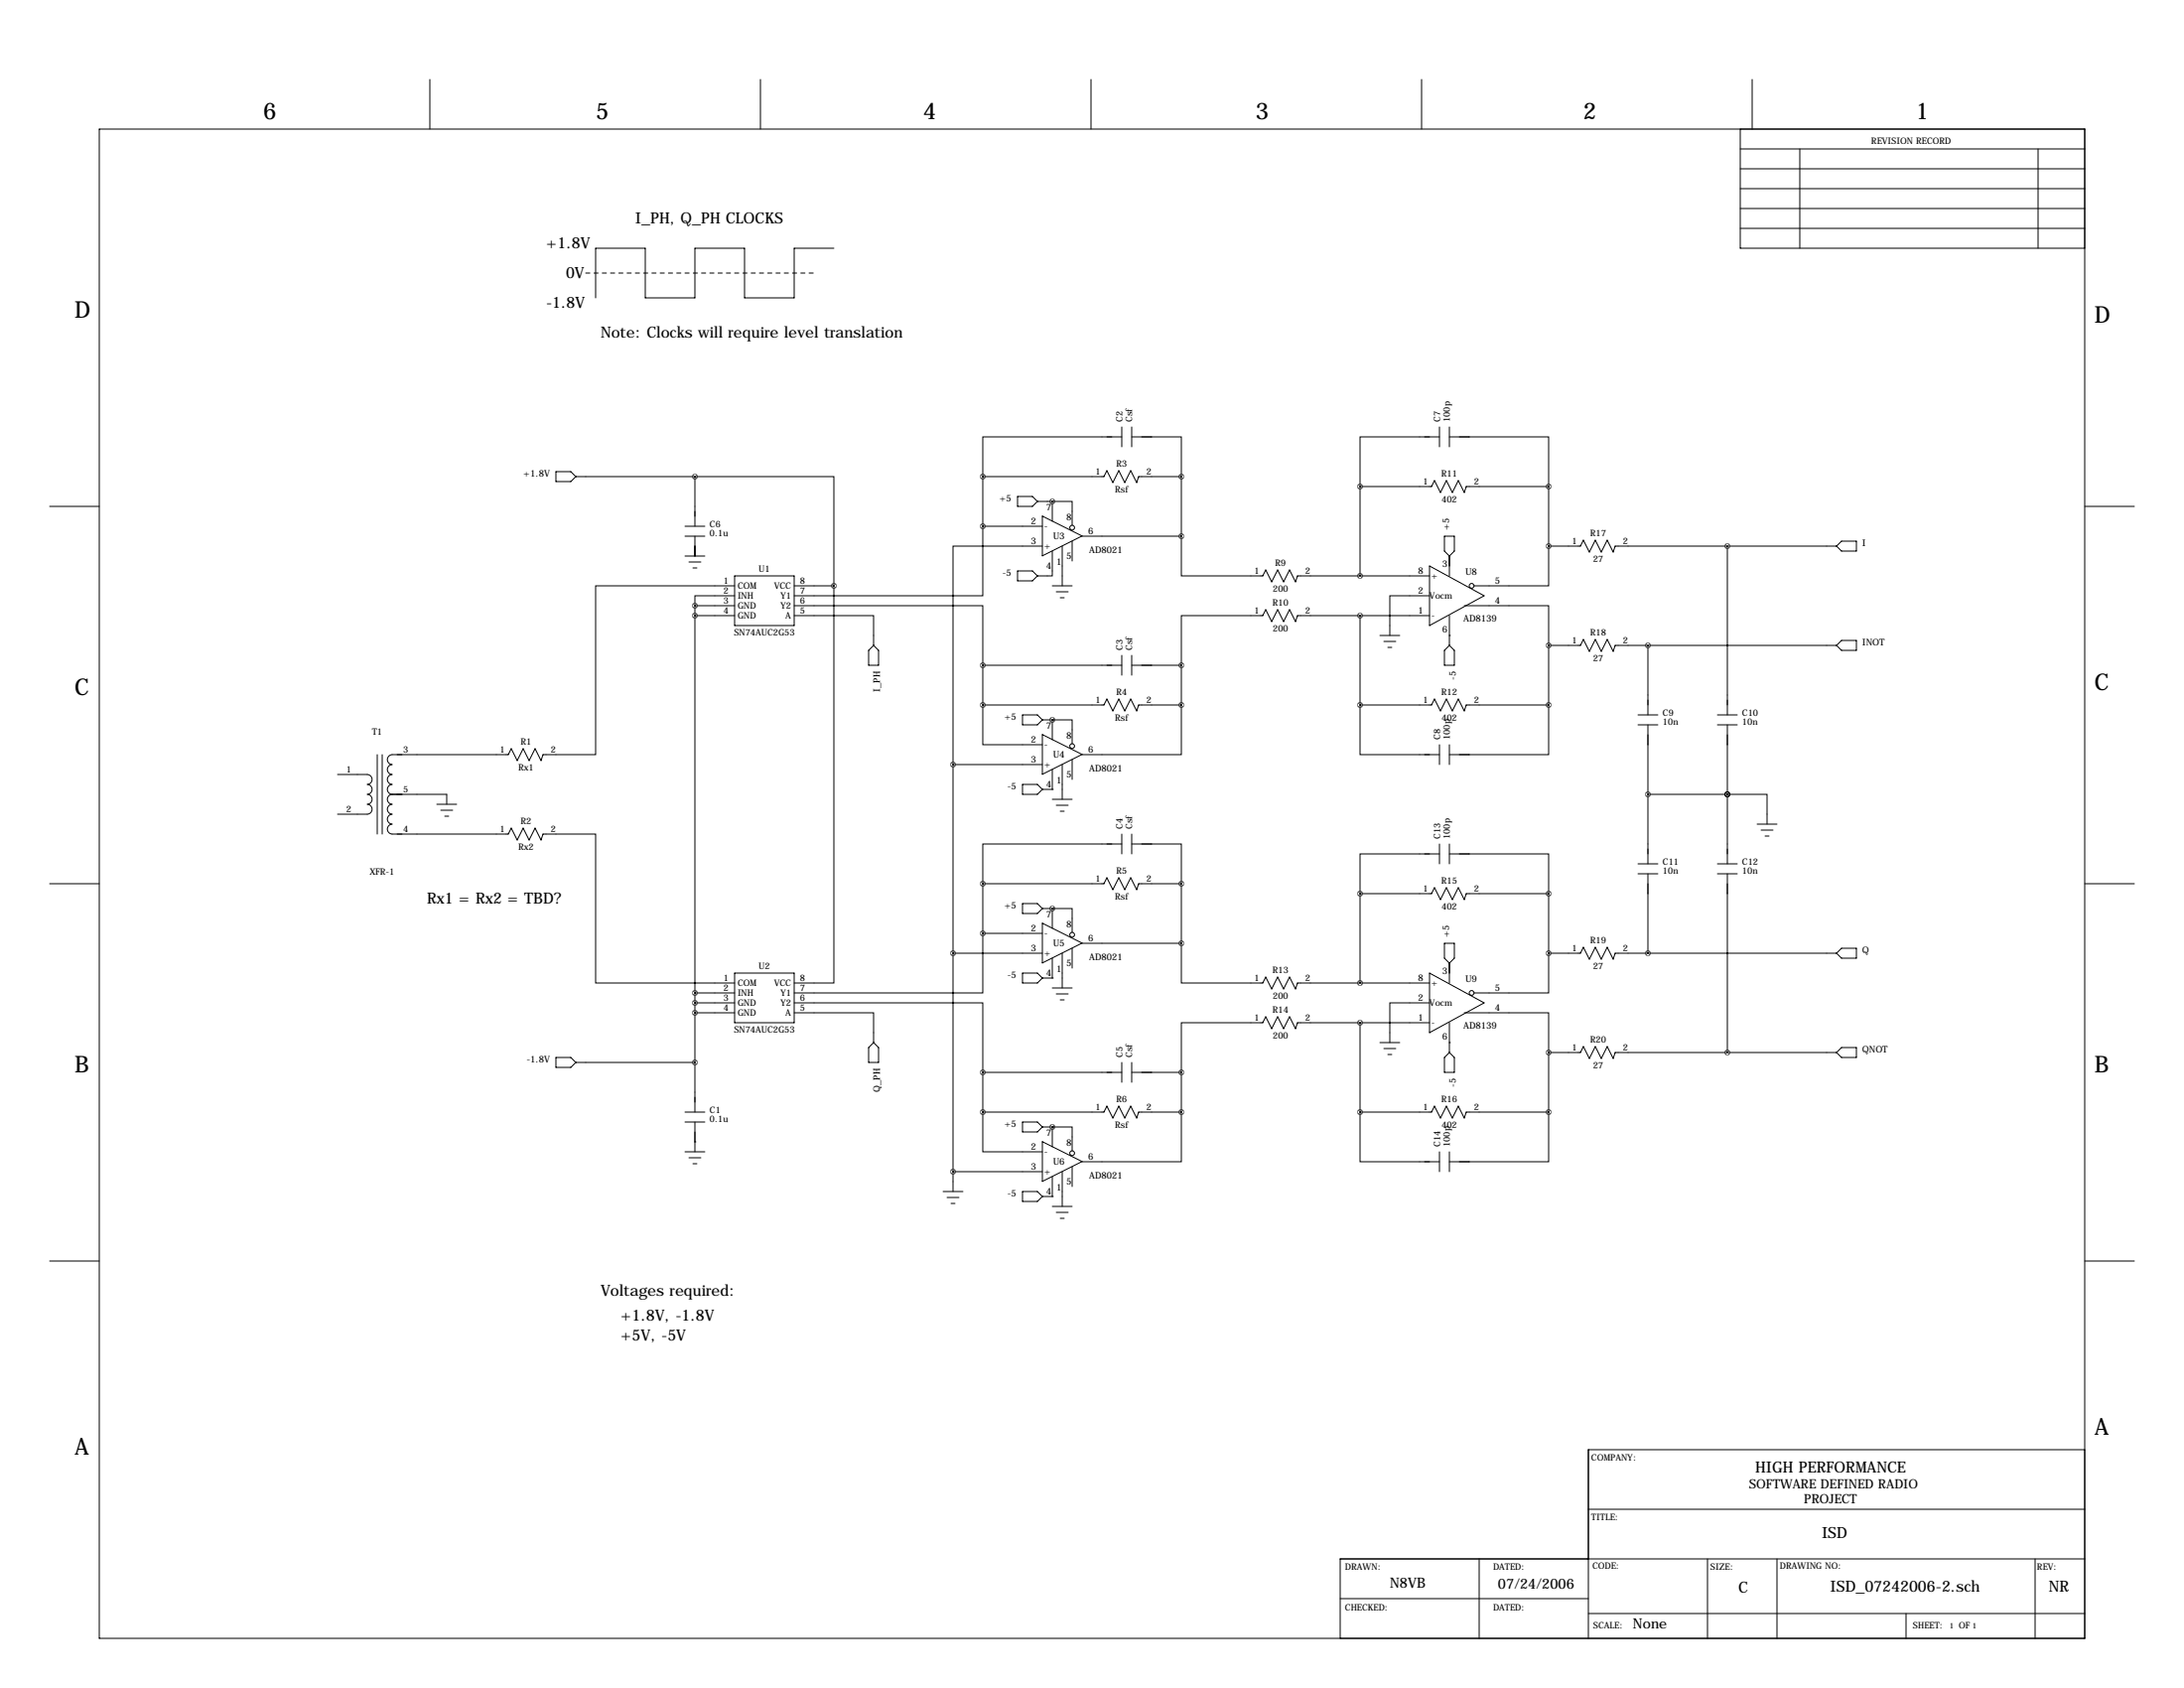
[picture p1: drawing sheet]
<svg xmlns="http://www.w3.org/2000/svg" width="559mm" height="432mm" viewBox="0 0 559 432" stroke-linecap="round" stroke-linejoin="round" font-family="sans-serif">
<g fill="none" stroke="#000" stroke-width=".25">
<path d="M25.4 33h508v386.1h-508zM110 20.3v12.7M194.6 20.3v12.7M279.1 20.3v12.7M363.7 20.3v12.7M445.3 33v30.5h88.1M445.3 38.1h88.1M448.3 20.3v12.7M460.5 38.1v25.4M521.5 38.1v25.4M445.3 58.4h88.1M445.3 53.3h88.1"/>
<path d="M445.3 43.2h88.1M445.3 48.3h88.1M213.4 63.5h-10.2v12.7h-12.7v-12.7h-12.7v12.7h-12.7v-12.7h-12.7v12.7M287 111.8h-35.5v10.1M287 109.2v5.1M289.6 111.8h12.7v10.1M289.6 109.2v5.1M368.3 111.8h-20.3v12.7M368.3 109.2v5.1M370.8 111.8h25.4v12.7M370.8 109.2v5.1M12.7 129.5h12.7"/>
<path d="M142.2 120.6h3.8l1.3 1.3-1.3 1.3h-3.8zM147.3 121.9h30.5M175.3 134.6h5M175.3 137.2h5M177.8 121.9h35.6v28M177.8 121.9v12.7M177.8 137.2v5M251.5 134.6v17.8h-48.3M251.5 134.6h15.2M251.5 121.9h30.9l.8-1.5 1.5 3 1.6-3 1.5 3 1.5-3 1.5 3 .5-1.5h11M251.5 121.9v12.7M260.3 127h3.9l1.2 1.3-1.2 1.2h-3.9z"/>
<path d="M265.4 128.3h3.8M266.7 139.7h-22.9v55.9M266.7 132l10.2 5.1-10.2 5.1zM269.2 128.3h.1M269.2 128.3h5.1v6.1M269.2 128.3v5M271.8 139.7v10.2M274.3 138.4v5.1M276.9 137.2h25.4M302.3 137.2v10.1h20.8l.7-1.5 1.6 3 1.5-3 1.5 3 1.5-3 1.6 3 .5-1.5h33.8M302.3 121.9v15.3M348 124.5h18.3l.7-1.6 1.6 3.1 1.5-3.1 1.5 3.1 1.5-3.1 1.5 3.1 .6-1.5h21"/>
<path d="M348 124.5v22.8M369.6 137.2h2.5v3.8l-1.3 1.2-1.2-1.2zM396.2 139.7v10.2h-19M396.2 139.7h8.2l.7-1.5 1.6 3 1.5-3 1.5 3 1.5-3 1.5 3 .6-1.5h56.6M396.2 124.5v15.2M442 139.7v43.2M471.2 138.4h3.8v2.6h-3.8l-1.3-1.3zM533.4 129.5h12.7M175.3 142.2h5M176.3 143.8h3M177.3 145.3h1M177.8 154.9v129.6"/>
<path d="M177.8 154.9h10.2M177.8 157.5h10.2M188 149.9h-35.6v43.1h-13.5l-.5 1.6-1.5-3.1-1.5 3.1-1.5-3.1-1.6 3.1-1.5-3.1-.8 1.5h-29.7a1.27 1.27 0 0 0-1.2 1.3 1.27 1.27 0 0 0 1.2 1.3 1.27 1.27 0 0 0-1.2 1.3 1.27 1.27 0 0 0 1.2 1.2 1.27 1.27 0 0 0-1.2 1.3 1.27 1.27 0 0 0 1.2 1.3 1.27 1.27 0 0 0-1.2 1.2 1.27 1.27 0 0 0 1.2 1.3M188 152.4h-10.2v2.5M188 147.3h15.2v12.7h-15.2zM203.2 154.9h48.3v15.3M203.2 157.5h20.3v7.6M203.2 149.9h10.2M213.4 149.9v101.6h-10.2M260.3 146h3.9l1.2 1.3-1.2 1.3h-3.9zM269.2 141v6.3h-3.8M269.2 149.9h5.1"/>
<path d="M270.3 151.4h3M271.3 152.9h1M348 157.5v22.8M365.8 157.5h-33.8l-.5 1.5-1.6-3-1.5 3-1.5-3-1.5 3-1.6-3-.7 1.5h-20.8v12.7M365.8 152.4h-10.2v10.2M365.8 144.8l13.9 7.6-13.9 7.6zM370.8 142.2v5.1M370.8 157.5v7.6M374.6 154.9h21.6v10.2M223.5 165.1l1.3 1.3v3.8h-2.6v-3.8zM251.5 170.2h35.5M251.5 170.2v10.1"/>
<path d="M287 167.6v5.1M289.6 167.6v5.1M289.6 170.2h12.7M302.3 170.2v10.1M353.1 162.6h5M354.1 164.1h3M355.1 165.6h1M370.8 162.6h.1M370.8 165.1l1.3 1.3v3.8h-2.5v-3.8zM396.2 165.1h8.2l.7-1.5 1.6 3 1.5-3 1.5 3 1.5-3 1.5 3 .6-1.5h56.6M396.2 165.1v15.2M421.6 165.1v17.8"/>
<path d="M469.9 165.1l1.3-1.3h3.8v2.6h-3.8zM86.4 198.1h7.6a1.27 1.27 0 0 1 1.2 1.3 1.27 1.27 0 0 1-1.2 1.3 1.27 1.27 0 0 1 1.2 1.2 1.27 1.27 0 0 1-1.2 1.3 1.27 1.27 0 0 1 1.2 1.3 1.27 1.27 0 0 1-1.2 1.2 1.27 1.27 0 0 1 1.2 1.3 1.27 1.27 0 0 1-1.2 1.3h-7.6M96.5 193v20.4M97.8 193v20.4M243.8 195.6h22.9M243.8 195.6v109.2M251.5 180.3v10.2h15.2M251.5 180.3h30.9l.8-1.5 1.5 3.1 1.6-3.1 1.5 3.1 1.5-3.1 1.5 3.1 .5-1.6h11M261.6 182.9h3.8l1.3 1.2-1.3 1.3h-3.8zM266.7 187.9l10.2 5.1-10.2 5.1zM266.7 184.1h2.5M269.2 184.1h.1"/>
<path d="M269.2 184.1h5.1v6.1M269.2 184.1v5.1M269.2 196.8v5.1M271.8 195.6v8.9M274.3 194.3v5.1M302.3 180.3v12.7h-25.4M348 180.3v12.7h20.3M348 180.3h18.3l.7-1.5 1.6 3.1 1.5-3.1 1.5 3.1 1.5-3.1 1.5 3.1 .6-1.6h21M368.3 190.5v5.1M370.8 190.5v5.1M396.2 180.3v12.7h-25.4M419.1 182.9h5.1"/>
<path d="M419.1 185.4h5.1M421.6 185.4v35.6M439.4 182.9h5.1M439.4 185.4h5.1M442 185.4v35.6M100.3 203.2a1.27 1.27 0 0 0-1.2 1.3 1.27 1.27 0 0 0 1.2 1.2 1.27 1.27 0 0 0-1.2 1.3 1.27 1.27 0 0 0 1.2 1.3 1.27 1.27 0 0 0-1.2 1.2 1.27 1.27 0 0 0 1.2 1.3 1.27 1.27 0 0 0-1.2 1.3 1.27 1.27 0 0 0 1.2 1.3h29.7l.8-1.6 1.5 3.1 1.6-3.1 1.5 3.1 1.5-3.1 1.5 3.1 .5-1.5h13.5v38.1h35.6M100.3 203.2h14v2.5M111.8 205.7h5M112.8 207.3h3M113.8 208.8h1M261.6 200.7h3.8l1.3 1.2-1.3 1.3h-3.8zM266.7 201.9h2.5"/>
<path d="M269.2 201.9h.1M269.2 204.5h5.1M270.3 206h3M271.3 207.5h1M287 215.9h-35.5v10.2M287 213.4v5M289.6 215.9h12.7v10.2M289.6 213.4v5M368.3 218.4h-20.3v10.2M368.3 215.9v5.1M370.8 218.4h25.4v10.2M370.8 215.9v5.1"/>
<path d="M421.6 203.2h20.4M442 203.2h.1M442 203.2h10.1v7.6M449.6 210.8h5.1M450.6 212.3h3M451.6 213.9h1M12.7 226.1h12.7M251.5 238.8v15.2h-48.3M251.5 226.1h30.9l.8-1.6 1.5 3.1 1.6-3.1 1.5 3.1 1.5-3.1 1.5 3.1 .5-1.5h11M251.5 238.8h15.2M251.5 226.1v12.7M261.6 231.1h3.8l1.3 1.3-1.3 1.3h-3.8z"/>
<path d="M266.7 236.2l10.2 5-10.2 5.1zM266.7 232.4h2.5M269.2 232.4h.1M269.2 232.4h5.1v6.1M269.2 232.4v5.1M302.3 226.1v15.2M348 228.6h18.3l.7-1.5 1.6 3 1.5-3 1.5 3 1.5-3 1.5 3 .6-1.5h21M348 228.6v22.9M396.2 228.6v15.2M419.1 221h5.1M419.1 223.5h5.1M421.6 223.5v20.3"/>
<path d="M439.4 221h5.1M439.4 223.5h5.1M442 223.5v45.7M533.4 226.1h12.7M177.8 254h10.2M177.8 256.5h10.2M177.8 259.1h10.2M188 248.9h15.2v12.7h-15.2zM203.2 256.5h48.3v17.8M203.2 259.1h20.3v7.6M243.8 243.8h22.9M261.6 248.9h3.8l1.3 1.3-1.3 1.3h-3.8z"/>
<path d="M266.7 250.2h2.5M269.2 250.2h.1M269.2 245.1v5.1M269.2 252.7h5.1M270.3 254.3h3M271.3 255.8h1M271.8 243.8v8.9M274.3 242.6v5M276.9 241.3h25.4M302.3 241.3v10.2h20.8l.7-1.6 1.6 3.1 1.5-3.1 1.5 3.1 1.5-3.1 1.6 3.1 .5-1.5h33.8M365.8 256.5h-10.2v10.2M365.8 248.9l13.9 7.6-13.9 7.7z"/>
<path d="M369.6 241.3h2.5v3.8l-1.3 1.3-1.2-1.3zM370.8 246.4v5.1M374.6 259.1h21.6v10.1M396.2 243.8v10.2h-19M396.2 243.8h8.2l.7-1.5 1.6 3.1 1.5-3.1 1.5 3.1 1.5-3.1 1.5 3.1 .6-1.6h56.6M471.2 242.6h3.8v2.5h-3.8l-1.3-1.3zM142.2 270.5h3.8l1.3 1.3-1.3 1.2h-3.8zM147.3 271.8h30.5M223.5 266.7l1.3 1.3v3.8h-2.6v-3.8zM251.5 274.3h35.5M251.5 274.3v10.2M287 271.8v5.1"/>
<path d="M289.6 271.8v5.1M289.6 274.3h12.7M302.3 274.3v10.2M348 261.6v22.9M353.1 266.7h5M354.1 268.2h3M355.1 269.7h1M365.8 261.6h-33.8l-.5 1.5-1.6-3-1.5 3-1.5-3-1.5 3-1.6-3-.7 1.5h-20.8v12.7M369.6 270.5l1.2-1.3 1.3 1.3v3.8h-2.5zM370.8 266.7h.1M370.8 261.6v7.6M396.2 269.2h8.2l.7-1.5 1.6 3.1 1.5-3.1 1.5 3.1 1.5-3.1 1.5 3.1 .6-1.6h56.6"/>
<path d="M396.2 269.2v15.3M471.2 268h3.8v2.5h-3.8l-1.3-1.3zM175.3 294.6h5M175.3 284.5h5M175.3 287h5M176.3 296.2h3M177.3 297.7h1M177.8 292.1h.1M177.8 287v7.6M243.8 299.7h22.9M251.5 284.5v10.1h15.2M251.5 284.5h30.9l.8-1.5 1.5 3 1.6-3 1.5 3 1.5-3 1.5 3 .5-1.5h11"/>
<path d="M261.6 287h3.8l1.3 1.3-1.3 1.3h-3.8zM266.7 292l10.2 5.1-10.2 5.1zM266.7 288.3h2.5M269.2 288.3h.1M269.2 288.3h5.1v6.1M269.2 288.3v5.1M271.8 299.7v8.9M274.3 298.4v5.1M302.3 284.5v12.7h-25.4M348 284.5v12.7h20.3M348 284.5h18.3l.7-1.5 1.6 3 1.5-3 1.5 3 1.5-3 1.5 3 .6-1.5h21M368.3 294.6v5.1"/>
<path d="M370.8 294.6v5.1M396.2 284.5v12.7h-25.4M241.3 304.8h5.1M242.3 306.3h3.1M243.3 307.8h1M261.6 304.8h3.8l1.3 1.3-1.3 1.2h-3.8zM266.7 306.1h2.5M269.2 306.1h.1M269.2 301v5.1M269.2 308.6h5.1M270.3 310.1h3M271.3 311.7h1"/>
<path d="M12.7 322.6h12.7M533.4 322.6h12.7M533.4 370.8h-127v48.3M378.5 398.8v20.3M406.4 386.1h127M436.9 398.8v20.3M454.7 398.8v20.3M520.7 398.8v20.3M533.4 398.8h-190.5v20.3M342.9 408.9h63.5M406.4 412.7h127M487.7 412.7v6.4"/>
<circle cx="274.3" cy="135" r=".61"/>
<circle cx="376.5" cy="149.9" r=".61"/>
<circle cx="274.3" cy="190.9" r=".61"/>
<circle cx="274.3" cy="239.1" r=".61"/>
<circle cx="376.5" cy="254" r=".61"/>
<circle cx="274.3" cy="295" r=".61"/>
</g>
<path d="M149.9 69.8h58.4" fill="none" stroke="#000" stroke-width=".25" stroke-dasharray="1.1 1.1"/>
<path d="M213.3 149.9a.05 .05 0 0 0 .1 0 .05 .05 0 0 0-.1 0zM251.4 134.6a.05 .05 0 0 0 .1 0 .05 .05 0 0 0-.1 0zM251.4 121.9a.05 .05 0 0 0 .1 0 .05 .05 0 0 0-.1 0zM302.2 121.9a.05 .05 0 0 0 .1 0 .05 .05 0 0 0-.1 0zM251.4 170.2a.05 .05 0 0 0 .1 0 .05 .05 0 0 0-.1 0zM251.4 180.3a.05 .05 0 0 0 .1 0 .05 .05 0 0 0-.1 0zM302.2 180.3a.05 .05 0 0 0 .1 0 .05 .05 0 0 0-.1 0zM302.2 226.1a.05 .05 0 0 0 .1 0 .05 .05 0 0 0-.1 0zM251.4 284.5a.05 .05 0 0 0 .1 0 .05 .05 0 0 0-.1 0zM302.2 284.5a.05 .05 0 0 0 .1 0 .05 .05 0 0 0-.1 0zM251.4 274.3a.05 .05 0 0 0 .1 0 .05 .05 0 0 0-.1 0zM302.2 137.2a.05 .05 0 0 0 .1 0 .05 .05 0 0 0-.1 0zM302.2 170.2a.05 .05 0 0 0 .1 0 .05 .05 0 0 0-.1 0zM347.9 147.3a.05 .05 0 0 0 .1 0 .05 .05 0 0 0-.1 0zM347.9 157.5a.05 .05 0 0 0 .1 0 .05 .05 0 0 0-.1 0zM347.9 251.5a.05 .05 0 0 0 .1 0 .05 .05 0 0 0-.1 0zM347.9 261.6a.05 .05 0 0 0 .1 0 .05 .05 0 0 0-.1 0zM302.2 241.3a.05 .05 0 0 0 .1 0 .05 .05 0 0 0-.1 0zM302.2 274.3a.05 .05 0 0 0 .1 0 .05 .05 0 0 0-.1 0zM396.2 139.7a.05 .05 0 0 0 .1 0 .05 .05 0 0 0-.1 0zM396.2 165.1a.05 .05 0 0 0 .1 0 .05 .05 0 0 0-.1 0zM396.2 243.8a.05 .05 0 0 0 .1 0 .05 .05 0 0 0-.1 0zM396.2 269.2a.05 .05 0 0 0 .1 0 .05 .05 0 0 0-.1 0zM421.6 203.2a.05 .05 0 0 0 .1 0 .05 .05 0 0 0-.1 0zM441.9 203.2a.05 .05 0 0 0 .1 0 .05 .05 0 0 0-.1 0zM441.9 203.2a.05 .05 0 0 0 .1 0 .05 .05 0 0 0-.1 0zM441.9 139.7a.05 .05 0 0 0 .1 0 .05 .05 0 0 0-.1 0zM421.6 165.1a.05 .05 0 0 0 .1 0 .05 .05 0 0 0-.1 0zM421.6 243.8a.05 .05 0 0 0 .1 0 .05 .05 0 0 0-.1 0zM441.9 269.2a.05 .05 0 0 0 .1 0 .05 .05 0 0 0-.1 0zM251.4 226.1a.05 .05 0 0 0 .1 0 .05 .05 0 0 0-.1 0zM251.4 238.8a.05 .05 0 0 0 .1 0 .05 .05 0 0 0-.1 0zM243.8 299.7a.05 .05 0 0 0 .1 0 .05 .05 0 0 0-.1 0zM243.8 243.8a.05 .05 0 0 0 .1 0 .05 .05 0 0 0-.1 0zM243.8 195.6a.05 .05 0 0 0 .1 0 .05 .05 0 0 0-.1 0zM347.9 124.5a.05 .05 0 0 0 .1 0 .05 .05 0 0 0-.1 0zM396.2 124.5a.05 .05 0 0 0 .1 0 .05 .05 0 0 0-.1 0zM347.9 180.3a.05 .05 0 0 0 .1 0 .05 .05 0 0 0-.1 0zM396.2 180.3a.05 .05 0 0 0 .1 0 .05 .05 0 0 0-.1 0zM347.9 228.6a.05 .05 0 0 0 .1 0 .05 .05 0 0 0-.1 0zM396.2 228.6a.05 .05 0 0 0 .1 0 .05 .05 0 0 0-.1 0zM347.9 284.5a.05 .05 0 0 0 .1 0 .05 .05 0 0 0-.1 0zM396.2 284.5a.05 .05 0 0 0 .1 0 .05 .05 0 0 0-.1 0zM269.2 128.3a.05 .05 0 0 0 .1 0 .05 .05 0 0 0-.1 0zM269.2 184.2a.05 .05 0 0 0 .1 0 .05 .05 0 0 0-.1 0zM269.2 232.4a.05 .05 0 0 0 .1 0 .05 .05 0 0 0-.1 0zM269.2 288.3a.05 .05 0 0 0 .1 0 .05 .05 0 0 0-.1 0z" fill="#000" stroke="#000" stroke-width="1.3"/>
<g font-size="5.9">
<text x="67.3" y="30.5">6</text>
<text x="152.4" y="30.5">5</text>
<text x="236.2" y="30.5">4</text>
<text x="321.3" y="30.5">3</text>
<text x="405.1" y="30.5">2</text>
<text x="490.2" y="30.5">1</text>
<text x="19" y="81.3">D</text>
<text x="535.9" y="82.6">D</text>
<text x="19" y="177.8">C</text>
<text x="535.9" y="176.5">C</text>
<text x="19" y="274.3">B</text>
<text x="535.9" y="274.3">B</text>
<text x="535.9" y="367">A</text>
<text x="19" y="372.1">A</text>
</g>
<g font-size="4">
<text x="162.6" y="57.1">I_PH, Q_PH CLOCKS</text>
<text x="139.7" y="63.5">+1.8V</text>
<text x="144.8" y="71.1">0V</text>
<text x="139.7" y="78.7">-1.8V</text>
<text x="153.7" y="86.4">Note: Clocks will require level translation</text>
<text x="109.2" y="231.1">Rx1 = Rx2 = TBD?</text>
<text x="153.7" y="331.5">Voltages required:</text>
<text x="158.7" y="337.8">+1.8V, -1.8V</text>
<text x="158.7" y="342.9">+5V, -5V</text>
<text x="449.1" y="376.7">HIGH PERFORMANCE</text>
<text x="466.1" y="393.6">ISD</text>
<text x="444.8" y="407.5">C</text>
<text x="468.3" y="407.3">ISD_07242006-2.sch</text>
<text x="524.2" y="407.3">NR</text>
</g>
<g font-size="3.6">
<text x="355.6" y="406.1">N8VB</text>
<text x="383.3" y="406.4">07/24/2006</text>
<text x="417.8" y="416.6">None</text>
</g>
<g font-size="3.3">
<text x="447.5" y="380.6">SOFTWARE DEFINED RADIO</text>
<text x="461.6" y="384.6">PROJECT</text>
</g>
<g font-size="2.4">
<text x="133.9" y="121.9">+1.8V</text>
<text x="255.7" y="128.3">+5</text>
<text x="267.7" y="130.6">7</text>
<text x="263.8" y="134.1">2</text>
<text x="267.2" y="135.4">-</text>
<text x="269.4" y="138">U3</text>
<text x="272.8" y="133.1">8</text>
<text x="278.4" y="136.7">6</text>
<text x="370.8" y="135.6" transform="rotate(-90 370.8 135.6)">+5</text>
<text x="263.8" y="139.2">3</text>
<text x="267.2" y="140.5">+</text>
<text x="272.8" y="142.9">5</text>
<text x="278.7" y="141.4">AD8021</text>
<text x="476.5" y="139.7">I</text>
<text x="256.5" y="147.3">-5</text>
<text x="267.7" y="145.4">4</text>
<text x="270.3" y="144.4">1</text>
<text x="362.9" y="146.8">8</text>
<text x="369.1" y="145">3</text>
<text x="374.9" y="147.1">U8</text>
<text x="382.5" y="149.4">5</text>
<text x="362.9" y="151.9">2</text>
<text x="382.5" y="154.4">4</text>
<text x="362.9" y="157">1</text>
<text x="369.1" y="161.7">6</text>
<text x="374.4" y="158.9">AD8139</text>
<text x="476.5" y="165.1">INOT</text>
<text x="225.2" y="177" transform="rotate(-90 225.2 177)">I_PH</text>
<text x="372.5" y="174" transform="rotate(-90 372.5 174)">-5</text>
<text x="257" y="184.1">+5</text>
<text x="263.8" y="190">2</text>
<text x="267.2" y="191.3">-</text>
<text x="267.7" y="186.4">7</text>
<text x="272.8" y="189">8</text>
<text x="263.8" y="195.1">3</text>
<text x="267.2" y="196.4">+</text>
<text x="269.4" y="193.9">U4</text>
<text x="278.4" y="192.5">6</text>
<text x="278.7" y="197.2">AD8021</text>
<text x="257.8" y="201.9">-5</text>
<text x="267.7" y="201.3">4</text>
<text x="270.3" y="200.3">1</text>
<text x="272.8" y="198.8">5</text>
<text x="257" y="232.4">+5</text>
<text x="263.8" y="238.3">2</text>
<text x="267.2" y="239.5">-</text>
<text x="267.7" y="234.7">7</text>
<text x="272.8" y="237.2">8</text>
<text x="370.8" y="239.8" transform="rotate(-90 370.8 239.8)">+5</text>
<text x="263.8" y="243.3">3</text>
<text x="267.2" y="244.7">+</text>
<text x="269.4" y="242.1">U5</text>
<text x="278.4" y="240.8">6</text>
<text x="278.7" y="245.5">AD8021</text>
<text x="476.5" y="243.8">Q</text>
<text x="257.8" y="250.2">-5</text>
<text x="267.7" y="249.6">4</text>
<text x="270.3" y="248.5">1</text>
<text x="272.8" y="247">5</text>
<text x="362.9" y="251">8</text>
<text x="369.1" y="249.2">3</text>
<text x="374.9" y="251.2">U9</text>
<text x="362.9" y="256">2</text>
<text x="382.5" y="253.5">5</text>
<text x="362.9" y="261.1">1</text>
<text x="374.4" y="263">AD8139</text>
<text x="382.5" y="258.6">4</text>
<text x="369.1" y="265.8">6</text>
<text x="476.5" y="269.2">QNOT</text>
<text x="134.7" y="271.8">-1.8V</text>
<text x="225.2" y="279.4" transform="rotate(-90 225.2 279.4)">Q_PH</text>
<text x="372.5" y="278.2" transform="rotate(-90 372.5 278.2)">-5</text>
<text x="257" y="288.3">+5</text>
<text x="267.7" y="290.6">7</text>
<text x="272.8" y="293.1">8</text>
<text x="263.8" y="294.1">2</text>
<text x="263.8" y="299.2">3</text>
<text x="267.2" y="295.4">-</text>
<text x="269.4" y="298">U6</text>
<text x="278.4" y="296.7">6</text>
<text x="267.2" y="300.5">+</text>
<text x="267.7" y="305.4">4</text>
<text x="270.3" y="304.4">1</text>
<text x="272.8" y="302.9">5</text>
<text x="278.7" y="301.4">AD8021</text>
<text x="257.8" y="306.1">-5</text>
</g>
<g font-size="2.3">
<text x="478.8" y="36.8">REVISION RECORD</text>
<text x="287.3" y="108" transform="rotate(-90 287.3 108)">C2</text>
<text x="289.6" y="108" transform="rotate(-90 289.6 108)">Csf</text>
<text x="368.6" y="108" transform="rotate(-90 368.6 108)">C7</text>
<text x="370.9" y="108" transform="rotate(-90 370.9 108)">100p</text>
<text x="285.6" y="119.4">R3</text>
<text x="280.3" y="121.5">1</text>
<text x="293.3" y="121.4">2</text>
<text x="364.1" y="124.1">1</text>
<text x="368.8" y="121.9">R11</text>
<text x="377.1" y="124">2</text>
<text x="285.3" y="126.1">Rsf</text>
<text x="368.9" y="128.6">402</text>
<text x="181.6" y="134.9">C6</text>
<text x="181.6" y="137.2">0.1u</text>
<text x="406.9" y="137.2">R17</text>
<text x="402.2" y="139.3">1</text>
<text x="407.6" y="143.9">27</text>
<text x="415.2" y="139.2">2</text>
<text x="185.1" y="149.4">1</text>
<text x="194.1" y="146.3">U1</text>
<text x="204.7" y="149.4">8</text>
<text x="320.9" y="146.9">1</text>
<text x="326.3" y="144.8">R9</text>
<text x="334" y="146.8">2</text>
<text x="366.3" y="148.1">+</text>
<text x="185.1" y="151.9">2</text>
<text x="185.1" y="154.4">3</text>
<text x="188.7" y="150.7">COM</text>
<text x="188.7" y="153.2">INH</text>
<text x="188.7" y="155.7">GND</text>
<text x="198.1" y="150.7">VCC</text>
<text x="199.7" y="153.2">Y1</text>
<text x="199.7" y="155.7">Y2</text>
<text x="204.7" y="151.9">7</text>
<text x="204.7" y="154.4">6</text>
<text x="325.6" y="154.9">R10</text>
<text x="325.7" y="151.5">200</text>
<text x="365.8" y="153.2">Vocm</text>
<text x="185.1" y="157">4</text>
<text x="188.7" y="158.3">GND</text>
<text x="201" y="158.3">A</text>
<text x="204.7" y="157">5</text>
<text x="320.9" y="157.1">1</text>
<text x="325.7" y="161.6">200</text>
<text x="334" y="157">2</text>
<text x="366.3" y="158.2">-</text>
<text x="187.8" y="162.6">SN74AUC2G53</text>
<text x="287.3" y="166.4" transform="rotate(-90 287.3 166.4)">C3</text>
<text x="289.6" y="166.4" transform="rotate(-90 289.6 166.4)">Csf</text>
<text x="402.2" y="164.7">1</text>
<text x="406.9" y="162.6">R18</text>
<text x="415.2" y="164.6">2</text>
<text x="407.6" y="169.3">27</text>
<text x="280.3" y="179.9">1</text>
<text x="285.6" y="177.8">R4</text>
<text x="293.3" y="179.8">2</text>
<text x="364.1" y="179.9">1</text>
<text x="368.8" y="177.8">R12</text>
<text x="377.1" y="179.8">2</text>
<text x="285.3" y="184.5">Rsf</text>
<text x="368.9" y="184.5">402</text>
<text x="425.4" y="183.1">C9</text>
<text x="425.4" y="185.5">10n</text>
<text x="445.8" y="183.1">C10</text>
<text x="445.8" y="185.5">10n</text>
<text x="95.2" y="188">T1</text>
<text x="133.2" y="190.5">R1</text>
<text x="368.6" y="189.2" transform="rotate(-90 368.6 189.2)">C8</text>
<text x="370.9" y="189.2" transform="rotate(-90 370.9 189.2)">100p</text>
<text x="88.6" y="197.6">1</text>
<text x="103.1" y="192.5">3</text>
<text x="127.9" y="192.6">1</text>
<text x="132.6" y="197.2">Rx1</text>
<text x="140.9" y="192.5">2</text>
<text x="103.1" y="202.7">5</text>
<text x="88.6" y="207.8">2</text>
<text x="103.1" y="212.9">4</text>
<text x="127.9" y="213">1</text>
<text x="133.2" y="210.8">R2</text>
<text x="140.9" y="212.9">2</text>
<text x="287.3" y="212.1" transform="rotate(-90 287.3 212.1)">C4</text>
<text x="289.6" y="212.1" transform="rotate(-90 289.6 212.1)">Csf</text>
<text x="368.6" y="214.6" transform="rotate(-90 368.6 214.6)">C13</text>
<text x="370.9" y="214.6" transform="rotate(-90 370.9 214.6)">100p</text>
<text x="132.6" y="217.5">Rx2</text>
<text x="425.4" y="221.2">C11</text>
<text x="445.8" y="221.2">C12</text>
<text x="94.6" y="223.9">XFR-1</text>
<text x="280.3" y="225.7">1</text>
<text x="285.6" y="223.5">R5</text>
<text x="293.3" y="225.6">2</text>
<text x="368.8" y="226.1">R15</text>
<text x="425.4" y="223.6">10n</text>
<text x="445.8" y="223.6">10n</text>
<text x="285.3" y="230.2">Rsf</text>
<text x="364.1" y="228.2">1</text>
<text x="368.9" y="232.8">402</text>
<text x="377.1" y="228.1">2</text>
<text x="402.2" y="243.4">1</text>
<text x="406.9" y="241.3">R19</text>
<text x="415.2" y="243.3">2</text>
<text x="185.1" y="251">1</text>
<text x="194.1" y="247.9">U2</text>
<text x="204.7" y="251">8</text>
<text x="320.9" y="251.1">1</text>
<text x="325.6" y="248.9">R13</text>
<text x="334" y="251">2</text>
<text x="407.6" y="248">27</text>
<text x="185.1" y="253.5">2</text>
<text x="185.1" y="256">3</text>
<text x="188.7" y="252.3">COM</text>
<text x="188.7" y="254.8">INH</text>
<text x="188.7" y="257.3">GND</text>
<text x="198.1" y="252.3">VCC</text>
<text x="199.7" y="254.8">Y1</text>
<text x="199.7" y="257.3">Y2</text>
<text x="204.7" y="253.5">7</text>
<text x="204.7" y="256">6</text>
<text x="325.7" y="255.6">200</text>
<text x="365.8" y="257.3">Vocm</text>
<text x="366.3" y="252.2">+</text>
<text x="185.1" y="258.6">4</text>
<text x="188.7" y="259.9">GND</text>
<text x="201" y="259.9">A</text>
<text x="204.7" y="258.6">5</text>
<text x="320.9" y="261.2">1</text>
<text x="325.6" y="259.1">R14</text>
<text x="334" y="261.1">2</text>
<text x="366.3" y="262.4">-</text>
<text x="187.8" y="264.2">SN74AUC2G53</text>
<text x="325.7" y="265.8">200</text>
<text x="402.2" y="268.8">1</text>
<text x="406.9" y="266.7">R20</text>
<text x="415.2" y="268.7">2</text>
<text x="287.3" y="270.5" transform="rotate(-90 287.3 270.5)">C5</text>
<text x="289.6" y="270.5" transform="rotate(-90 289.6 270.5)">Csf</text>
<text x="407.6" y="273.4">27</text>
<text x="285.6" y="281.9">R6</text>
<text x="368.8" y="281.9">R16</text>
<text x="181.6" y="284.7">C1</text>
<text x="181.6" y="287.1">0.1u</text>
<text x="280.3" y="284.1">1</text>
<text x="293.3" y="284">2</text>
<text x="364.1" y="284.1">1</text>
<text x="377.1" y="284">2</text>
<text x="285.3" y="288.6">Rsf</text>
<text x="368.6" y="293.4" transform="rotate(-90 368.6 293.4)">C14</text>
<text x="368.9" y="288.6">402</text>
<text x="370.9" y="293.4" transform="rotate(-90 370.9 293.4)">100p</text>
<text x="407.2" y="373.6">COMPANY:</text>
<text x="407.2" y="388.9">TITLE:</text>
<text x="344.2" y="401.6">DRAWN:</text>
<text x="382" y="401.6">DATED:</text>
<text x="407.4" y="401.3">CODE:</text>
<text x="437.6" y="401.6">SIZE:</text>
<text x="455.4" y="401.3">DRAWING NO:</text>
<text x="521.2" y="401.6">REV:</text>
<text x="344.2" y="412">CHECKED:</text>
<text x="382" y="412">DATED:</text>
<text x="407.7" y="416.6">SCALE:</text>
<text x="489.5" y="416.6">SHEET:</text>
<text x="501.2" y="416.6">OF</text>
</g>
<g font-size="2">
<text x="498.9" y="416.5">1</text>
<text x="504.7" y="416.5">1</text>
</g>
</svg>
